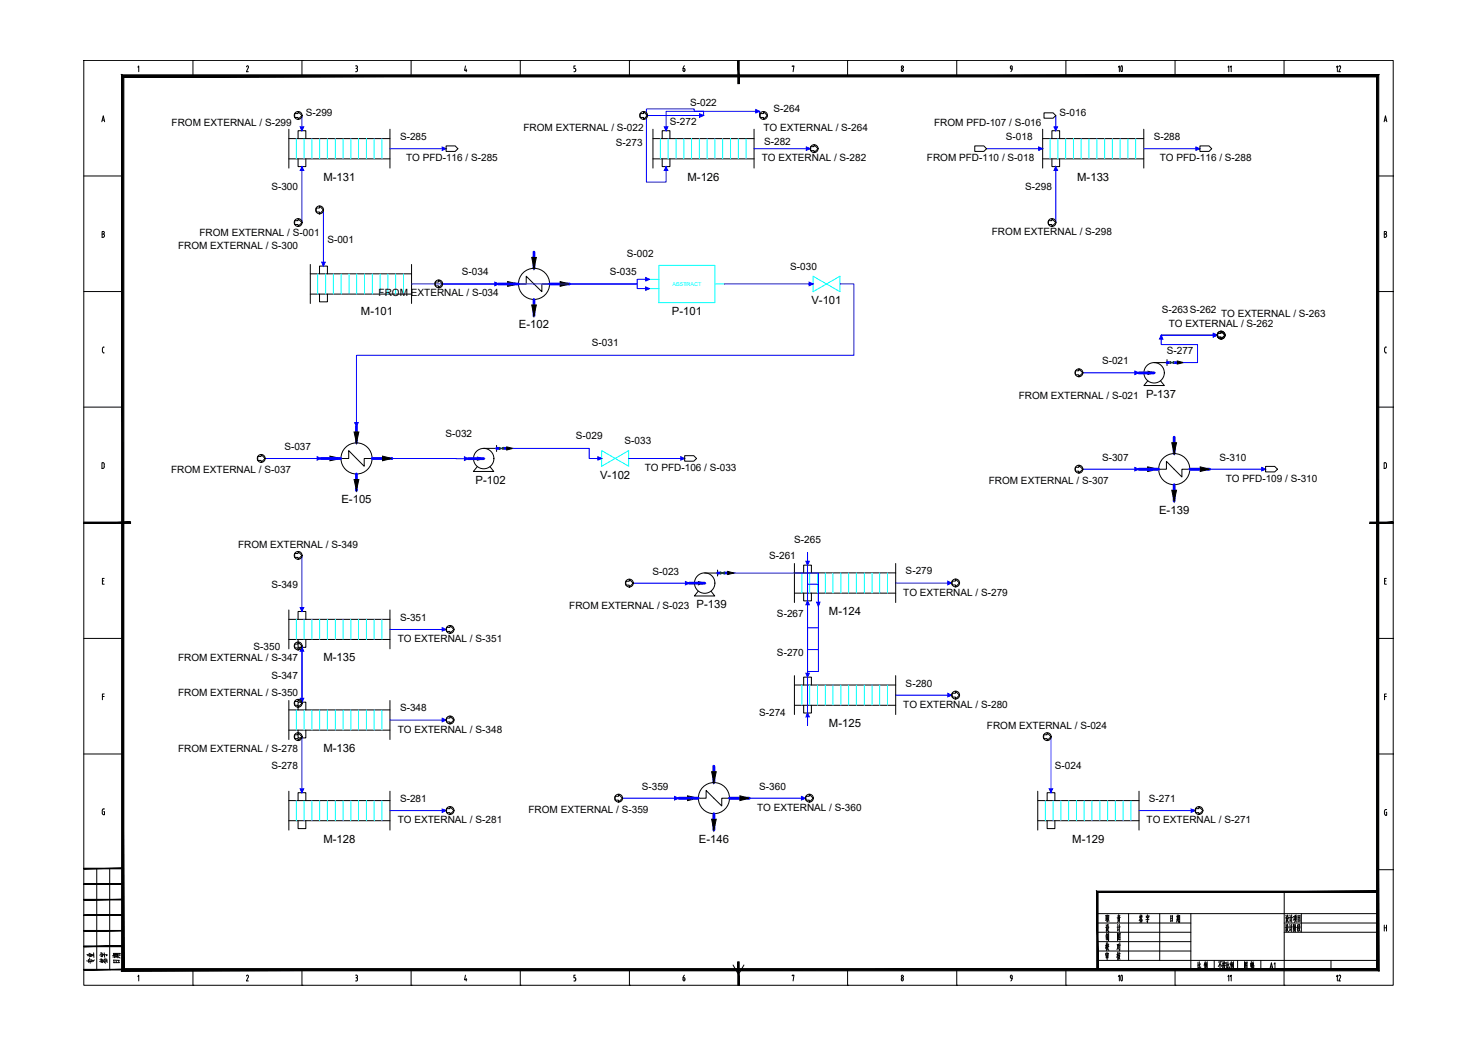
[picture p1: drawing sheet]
<svg xmlns="http://www.w3.org/2000/svg" width="420mm" height="297mm" viewBox="0 0 420 297" stroke-linecap="round" stroke-linejoin="round" font-family="sans-serif">
<g fill="none" stroke="#000" stroke-width=".28">
<path d="M23.8 17.2h372.3v262.9h-372.3zM39.2 19.1l.2-.4v1.7M54.8 17.2h.1M54.8 17.2v4.4M70.3 18.7l-.2 .3M70.4 18.7l.2 .4-.6 1.3h.6M85.8 17.2h.1M85.8 17.2v4.4M101.1 18.7h.2M101.2 19.5h.3l.1 .3M101.4 18.7l.2 .4-.2 .3M101.6 19.8v.2"/>
<path d="M101.6 20l-.2 .3M116.9 17.2h.1M116.9 17.2v4.4M132.3 18.7l-.2 1.3h.6M132.5 19.6v.8M147.9 17.2h.1M147.9 17.2v4.4M163.6 18.7h-.5v.8h.5v.5M163.7 20l-.3 .3M178.9 17.2h.1M178.9 17.2v4.4M194.2 20l.2 .3 .3-.3"/>
<path d="M194.6 18.7l-.4 .7M194.7 19.8v.2M194.7 19.8l-.1-.3h-.4v.5M209.9 17.2h.1M225.2 18.9v-.2h.5l-.2 1.7M240.9 17.2h.1M240.9 17.2v4.4M256.2 20l.3 .3 .3-.3M272 17.2h.1M272 17.2v4.4M287.4 18.7l.3 .2v.7l-.4-.1zM287.7 19.6l-.4 .7"/>
<path d="M303 17.2h.1M303 17.2v4.4M334 17.2h.1M334 17.2v4.4M365 17.2h.1M365 17.2v4.4M28.9 34.6l.5-1.7 .3 1.7M29.1 34.1h.5M101.1 20.4h.2M163.1 20.4h.3M256.2 20l.3-.5 .2 .1v.4M393.5 34.6l.4-1.7 .3 1.7"/>
<path d="M393.6 34.1h.5M23.8 50h11.1M391.7 50h4.4M396.1 50h.1M29 66.5h.4M29.4 65.8h-.4v1.7l.7-.3v-.4l-.3-.3M29.4 65.8l.3 .3-.3 .4M393.5 66.5h.4M393.9 65.8h-.4v1.7l.7-.3v-.4l-.3-.3M393.9 65.8l.3 .3-.3 .4M23.8 82.9h11.1M29.2 99.9l.2 .4"/>
<path d="M29.6 98.7l-.4 .2-.1 1M391.7 82.9h4.4M393.6 99.1v.8M393.6 99.9l.3 .4M393.9 98.7h.3M393.9 98.7l-.3 .4M396.1 82.9h.1M23.8 115.7h11.1M29.4 100.3h.2M391.7 115.7h4.4M393.9 100.3h.3M396.1 115.7h.1"/>
<path d="M29.6 132v.7M29.7 132.6l-.4 .5M29.7 132l-.2-.4-.5-.1v1.7h.3M394.2 132.6l-.4 .5M394.2 132l-.2-.4-.5-.1v1.7h.3M394.2 132v.7M396.1 148.6h.1M29.1 165.1h.4M29.6 164.4h-.5v1.7h.5M393.6 165.1h.4M394.1 164.4h-.5v1.7h.5M23.8 181.5h11.1"/>
<path d="M29.1 198h.5M29.6 197.3h-.5v1.6M391.7 181.5h4.4M393.6 198h.5M394.1 197.3h-.5v1.6M396.1 181.5h.1M23.8 214.3h11.1M391.7 214.3h4.4M396.1 214.3h.1M29.5 230.7h.2v.9h-.3M29.7 229.9l-.6 .3v1.1l.3 .2M393.6 231.3l.3 .4"/>
<path d="M393.9 230.1h.3M393.9 230.1l-.3 .2v1M394 230.9h.2v.9h-.3M27.5 246.9v28.7M31.2 246.9v28.7M311.9 259.7h79.8M320.8 259.7v13.3M326.2 260v.3M329.7 259.7v13.3M338.5 259.7v15.9M365.1 253.5v22.1M369.9 259.7v5.3"/>
<path d="M391.7 247.2h4.4M396.1 247.2h.1M39.2 277.6l.2-.4v1.6M54.8 275.6v4.5M70.1 277.4l.4-.2 .1 .5M70.6 277.8l-.6 1h.6M85.8 275.6v4.5M101.1 277.2l.5 .2v.3l-.2 .2 .2 .4M101.2 277.9h.1M101.6 278.3v.2M101.6 278.5l-.1 .3h-.4M116.9 275.6v4.5"/>
<path d="M132.3 277.2l-.2 1.3h.6M132.5 278.1v.7M147.9 275.6v4.5M163.4 277.9l.3 .4M163.6 277.2h-.5v.7h.3M163.6 278.3v.2M163.7 278.5l-.1 .3h-.5M178.9 275.6v4.5M194.2 278.5l.2 .3 .3-.3M194.4 277.9h-.2v.6M194.5 277.9l.2 .4M194.6 277.2l-.4 .7"/>
<path d="M194.7 278.3v.2M208.4 274.3l1.5 2.7 1.6-2.7M225.2 277.4v-.2h.5l-.2 1.6M240.9 275.6v4.5M256.2 278.3l.3-.4 .3 .4M256.2 278.5l.3 .3 .3-.3M256.2 278.3v.2M256.7 278.3v.2M272 275.6v4.5M287.2 277.5l.3-.3 .3 .3M287.2 277.6l.2 .4 .3 .1v-.5M287.7 278.1l-.4 .7"/>
<path d="M303 275.6v4.5M311.9 273h79.8M311.9 262.4h26.6M311.9 265h26.6M311.9 267.7h26.6M311.9 270.3h26.6M324.1 261.6l.1 .3M324.2 260l-.2 .9M324.2 260.5v.3M324.3 260.8l.5 .8M324.3 261.5v.4M324.4 260.4l-.3 .1"/>
<path d="M324.5 261.3h-.4M324.6 260.1l-.8 1.6M324.6 260.5v.3M324.6 261.5l-.2 .6M324.7 262l-.7 .2M324.8 260.4l-.3 .1M325.9 260.3v.5M326.2 261v1.2l-.2-.3M326.4 260.7l-.2 .4M326.4 260.8h-.4M326.6 260.3l-.1 .5M326.6 260.4l-.7 .1"/>
<path d="M326.6 261.3l-.9 .1M332.8 260.3v1.7M333.2 261l-.4 .1M333.3 261.7l-.5 .1M333.3 260.3l-.5 .1M333.3 260.3v1.6M334 275.6v4.5M334.7 260.1v1.3M334.7 261.6l-.2 .5M334.8 261.6l.1 .3M334.9 260.8h-.2M334.9 261.1h-.2"/>
<path d="M334.9 260v1.4M335.1 260.4l-.6 .1M335.1 261.4l-.6 .1M335.1 260.2v1.1M335.3 261.2l-.2 .1-.1 .9M335.3 260.7l-.2 .1M335.4 260.2v2l-.2-.2M335.4 260.3h-.3M340.6 273.5v1.7M340.9 274.9l-.4 .5M340.9 274.2l-.3 .2M340.9 273.4v1.8l.2 .2h.2v-.6"/>
<path d="M341.2 274l-.3 .6M342.5 273.8v1.6M342.6 273.3l-.3 1.1M342.7 274.4l.1 .3M342.8 273.7l-.2 .9M342.9 274l-.3 1.3M342.9 274.1h-.2M343 273.6l-.4 .2M343 273.9v.9M343.2 273.3v2.1l-.2-.3M345.2 273v2.6M346.8 273.9v1.5"/>
<path d="M346.9 273.4l-.6 1.3M347 274.1l.3 .6M347.3 273.4l-.9 .1M347.7 273.2v2.2l-.2-.2M347.8 274.3l-.3 .3M347.8 273.9l-.3 .1M347.9 273.6l-.1 .5M348 273.3l.1 .3M348.1 273.9l-.2 .9 .4 .6M348.2 274.4l-.4 1.1M348.3 273.7l-.4 .1M348.3 273.6v.4"/>
<path d="M348.4 274.4l-.6 .1M348.7 273.5v1.7M349 274.2l-.3 .1M349.1 273.4v1.8l.2 .1h.2v-.5M349.4 273.9l-.3 .7M350 273.7v1.7M350 273.3l-.3 1M350.1 274.1l.2-.1-.2 1.3M350.1 274.4l.1 .3M350.2 273.7l-.2 .9M350.4 273.6l-.3 .1M350.5 273.9v.9"/>
<path d="M350.6 273.3v2.1l-.1-.3M351.8 273v2.6M353.8 275.3h.7M353.8 273.4v2M354.1 274.1l.4 .5M354.1 274.9l.1 .2M354.1 274.6l.1 .2M354.2 273.7l-.3 .6M354.3 273.9h-.2M354.4 273.8l-.5 .9M354.5 273.4v2M354.5 273.5l-.7 .1"/>
<path d="M355.5 273.8v.9M355.7 273.3v2.1M355.8 273.9l-.3 .1M355.9 273.8l-.1 .9v-.1M356 274.4v1M356.1 273.8v.6M356.2 274.5v.8M356.3 274.9h-.3M356.3 273.8h-.2M356.3 273.8v.4h-.2M356.4 275.3l-.4 .1M356.4 273.5h-.4"/>
<path d="M356.4 274.5h-.4M356.4 274.4v1M365 275.6v4.5M365.1 262.4h26.6M365.1 265h26.6M365.5 262.8l.1 .4M365.5 260.2l.2 .3M365.6 263.5l-.3 .1M365.6 263.4v1M365.7 260.8l-.3 .1M365.7 260.8v1M365.7 264.1l-.2 .6"/>
<path d="M365.8 263.9l.5 .9M365.8 261.5l-.2 .5M365.8 263.2l-.1 .6M365.8 262.9l.2-.1v.6l.3 .1M365.8 262.8v.4M365.9 261.3l.4 .8M365.9 260.1l-.2 1M366.1 260.1v.7h.2M366.1 260.2h-.2M366.1 263.6l-.5 1.2M366.1 263.7l-.3 .1M366.2 261.1h-.4"/>
<path d="M366.2 261l-.5 1.2M366.6 262.8l.2 .4M366.7 260.1l.1 .4M366.7 263.4v1.1M366.7 263.5h-.2M366.8 260.8h-.2M366.8 260.7l-.1 1.2M366.8 264.1l-.2 .5M366.9 261.5l-.2 .4M367.1 262.7v2.1M367.2 260v2.2M367.4 263.5l-.6 .1"/>
<path d="M367.4 260.8l-.5 .1M367.7 262.7v2.1M367.9 262.8l-.1 1.3-.1-.2M367.9 260.5v.9M367.9 262.9h-.2M368 260.5h-.3M368.1 263.6l-.3 1.2M368.1 261.3l-.4 .3M368.1 260.5v1.1M368.2 262.9l.3 .8M368.2 262.7l-.3 1M368.2 263.5v1.4"/>
<path d="M368.3 260.8l-.1 1-.3 .4M368.3 260.2l-.1 .4M368.3 261.6l.2 .5M368.5 260.6l-.4 .1M368.5 260.5v1.1M368.6 260.1l-.5 .1M368.9 262.9v1.8M369 260.2v1.8M369.1 263.6l-.2 .1M369.1 263.3h-.2M369.1 263.9l-.3 .2M369.1 262.8l-.2 .2"/>
<path d="M369.2 263.9l.4 .8M369.3 262.8l-.1 .9M369.5 262.8l.1 .7M369.5 261.2l-.5 .1M369.5 260.8h-.5M369.5 262.9h-.2M369.5 263.7l-.5 1.1M369.5 263.8h-.3M369.6 260.3l-.6 .1M369.6 260.2v1.8M369.6 261.7l-.6 .1M378.4 273v2.6"/>
<path d="M393.5 263v1.7M393.5 263.7h.7M394.2 263v1.7M54.8 280.1h.1M85.8 280.1h.1M116.9 280.1h.1M147.9 280.1h.1M178.9 280.1h.1M209.9 280.1h.1M240.9 280.1h.1M272 280.1h.1M303 280.1h.1"/>
<path d="M334 280.1h.1M365 280.1h.1"/>
<circle cx="256.5" cy="19.1" r=".32"/>
<circle cx="256.5" cy="277.5" r=".32"/>
</g>
<g fill="#000" stroke="#000" stroke-width=".28">
<path d="M209.7 17.2l.4 6.6v-6.6zM209.7 17.2l.4 6.6h-.4z"/>
<path d="M34.6 21.3l.6 254v-253.4zM34.6 21.3l.6 254-.6 .7zM35.2 275.3l-.6 .7 356.7-.7zM34.6 276l356.7-.7 .7 .7zM391.3 21.9v253.4l.7 .7zM391.3 21.9l.7-.6v254.7zM35.2 21.9h356.1l.7-.6zM34.6 21.3h357.4l-356.8 .6z"/>
<path d="M23.8 148.4v.4l13.3-.4zM23.8 148.8l13.3-.4v.4z"/>
<path d="M389.4 148.8h6.7v-.4zM389.4 148.4h6.7l-6.7 .4z"/>
<path d="M23.8 255.8h11.1v-.2zM23.8 255.6h11.1l-11.1 .2z"/>
<path d="M23.8 251.4h11.1v-.2zM23.8 251.2h11.1l-11.1 .2z"/>
<path d="M23.8 247h11.1v-.2zM23.8 246.8h11.1l-11.1 .2z"/>
<path d="M312.2 253.7h79.5v-.4zM311.8 253.3h79.9l-79.5 .4zM311.8 253.3l.4 22.3v-21.9zM311.8 253.3l.4 22.3h-.4z"/>
<path d="M23.8 275.7h11.1v-.2zM23.8 275.5h11.1l-11.1 .2z"/>
<path d="M23.8 269.1h11.1v-.2zM23.8 268.9h11.1l-11.1 .2z"/>
<path d="M23.8 264.7h11.1v-.2zM23.8 264.5h11.1l-11.1 .2z"/>
<path d="M23.8 260.2h11.1v-.2zM23.8 260h11.1l-11.1 .2z"/>
<path d="M209.7 273.4v6.7h.4zM209.7 273.4h.4v6.7z"/>
</g>
<g fill="none" stroke="#000" stroke-width=".28">
<path d="M82.1 36.7v11.1M82.1 39.4h28.8M84.7 39.4v-2.2h2.2v2.2M110.9 36.7v11.1M185.6 39.4h28.8M185.6 36.7v11.1M188.2 39.4v-2.2h2.2v2.2M214.4 36.7v11.1M296.4 39.4h28.7M296.4 36.7v11.1M299 39.4v-2.2h2.2v2.2M325.1 36.7v11.1"/>
<path d="M82.1 45.2h28.8M84.7 45.2v2.2h2.2v-2.2M185.6 45.2h28.8M188.2 45.2v2.2h2.2v-2.2M296.4 45.2h28.7M299 45.2v2.2h2.2v-2.2M88.2 75.2v11.1M88.2 77.8h28.8M90.8 77.8v-2.2h2.3v2.2M117 75.2v11.1M88.2 83.6h28.8M90.8 83.6v2.2h2.3v-2.2"/>
<path d="M147.4 80.7h2.2v-2.2l4.4 4.4v-2.2h2.2M326.3 108.2l-1.1 1.4h5.8l-1.1-1.4M328.1 103.1h3.7M331.8 102.2v1.7M96.9 130.3h2.2v-2.2l4.4 4.4v-2.2h2.3M135.7 132.7l-1.1 1.3h5.8l-1.1-1.3M137.5 127.5h3.7M141.2 126.6v1.7M329.4 133.4h2.2v-2.3l4.4 4.5v-2.2h2.2M82.1 173.4v11M82.1 176.1h28.8M84.7 176.1v-2.3h2.2v2.3"/>
<path d="M110.9 173.4v11M198.5 168l-1.1 1.4h5.8l-1.1-1.4M200.3 162.9h3.7M204 162v1.7M225.8 160.2v11.1M225.8 168.6h28.8M225.8 162.8h28.8M228.5 162.8v-2.2h2.2v2.2M228.5 168.6v2.2h2.2v-2.2M254.6 160.2v11.1M82.1 199.1v11.1M82.1 181.8h28.8"/>
<path d="M84.7 181.8v2.2h2.2v-2.2M110.9 199.1v11.1M225.8 192.1v11M225.8 194.7h28.8M228.5 194.7v-2.2h2.2v2.2M254.6 192.1v11M82.1 207.5h28.8M82.1 201.8h28.8M84.7 201.8v-2.2h2.2v2.2M84.7 207.5v2.2h2.2v-2.2M225.8 200.5h28.8M228.5 200.5v2.2h2.2v-2.2"/>
<path d="M82.1 233.3h28.8M82.1 224.9v11.1M82.1 227.6h28.8M84.7 227.6v-2.3h2.2v2.3M84.7 233.3v2.2h2.2v-2.2M110.9 224.9v11.1M198.5 226.9h2.2v-2.2l4.5 4.4v-2.2h2.2M295 233.3h28.8M295 227.6h28.8M295 224.9v11.1M297.7 227.6v-2.3h2.2v2.3M297.7 233.3v2.2h2.2v-2.2"/>
<path d="M323.8 224.9v11.1"/>
<circle cx="151.8" cy="80.7" r="4.4"/>
<circle cx="328.1" cy="106" r="2.9"/>
<circle cx="101.4" cy="130.3" r="4.4"/>
<circle cx="137.5" cy="130.4" r="2.9"/>
<circle cx="333.8" cy="133.4" r="4.4"/>
<circle cx="200.3" cy="165.7" r="2.9"/>
<circle cx="203" cy="226.9" r="4.4"/>
</g>
<g fill="none" stroke="#0ff" stroke-width=".28">
<path d="M84.2 39.4v5.8M86.4 39.4v5.8M88.7 39.4v5.8M90.9 39.4v5.8M93.1 39.4v5.8M95.3 39.4v5.8M97.5 39.4v5.8M99.7 39.4v5.8M101.9 39.4v5.8M104.2 39.4v5.8M106.4 39.4v5.8M108.6 39.4v5.8"/>
<path d="M187.7 39.4v5.8M189.9 39.4v5.8M192.2 39.4v5.8M194.4 39.4v5.8M196.6 39.4v5.8M198.8 39.4v5.8M201 39.4v5.8M203.2 39.4v5.8M205.4 39.4v5.8M207.7 39.4v5.8M209.9 39.4v5.8M212.1 39.4v5.8"/>
<path d="M298.5 39.4v5.8M300.7 39.4v5.8M303 39.4v5.8M305.2 39.4v5.8M307.4 39.4v5.8M309.6 39.4v5.8M311.8 39.4v5.8M314 39.4v5.8M316.2 39.4v5.8M318.4 39.4v5.8M320.7 39.4v5.8M322.9 39.4v5.8"/>
<path d="M90.3 77.8v5.8M92.6 77.8v5.8M94.8 77.8v5.8M97 77.8v5.8M99.2 77.8v5.8M101.4 77.8v5.8M103.6 77.8v5.8M105.8 77.8v5.8M108.1 77.8v5.8M110.3 77.8v5.8M112.5 77.8v5.8M114.7 77.8v5.8"/>
<path d="M84.2 176.1v5.7M86.4 176.1v5.7M88.7 176.1v5.7M90.9 176.1v5.7M93.1 176.1v5.7M95.3 176.1v5.7M97.5 176.1v5.7M99.7 176.1v5.7M101.9 176.1v5.7M104.2 176.1v5.7M106.4 176.1v5.7M108.6 176.1v5.7"/>
<path d="M228 162.8v5.8M230.2 162.8v5.8M232.4 162.8v5.8M234.6 162.8v5.8M236.8 162.8v5.8M239 162.8v5.8M241.2 162.8v5.8M243.4 162.8v5.8M245.7 162.8v5.8M247.9 162.8v5.8M250.1 162.8v5.8M252.3 162.8v5.8"/>
<path d="M228 194.7v5.8M230.2 194.7v5.8M232.4 194.7v5.8M234.6 194.7v5.8M236.8 194.7v5.8M239 194.7v5.8M241.2 194.7v5.8M243.4 194.7v5.8M245.7 194.7v5.8M247.9 194.7v5.8M250.1 194.7v5.8M252.3 194.7v5.8"/>
<path d="M84.2 201.8v5.7M86.4 201.8v5.7M88.7 201.8v5.7M90.9 201.8v5.7M93.1 201.8v5.7M95.3 201.8v5.7M97.5 201.8v5.7M99.7 201.8v5.7M101.9 201.8v5.7M104.2 201.8v5.7M106.4 201.8v5.7M108.6 201.8v5.7"/>
<path d="M84.2 227.6v5.7M86.4 227.6v5.7M88.7 227.6v5.7M90.9 227.6v5.7M93.1 227.6v5.7M95.3 227.6v5.7M97.5 227.6v5.7M99.7 227.6v5.7M101.9 227.6v5.7M104.2 227.6v5.7M106.4 227.6v5.7M108.6 227.6v5.7"/>
<path d="M297.2 227.6v5.7M299.4 227.6v5.7M301.6 227.6v5.7M303.8 227.6v5.7M306 227.6v5.7M308.2 227.6v5.7M310.4 227.6v5.7M312.7 227.6v5.7M314.9 227.6v5.7M317.1 227.6v5.7M319.3 227.6v5.7M321.5 227.6v5.7"/>
</g>
<g fill="none" stroke="#00f" stroke-width=".8">
<path d="M151.8 71.7v4.6M141.8 80.7h5.6M151.8 85.2v4.6M156.2 80.7h5.7M323.7 106h4.4M331.8 103.1h.8M333.7 103.1h1M91.3 130.3h5.6M101.3 121.2v4.7M101.3 134.7v4.7M105.8 130.3h5.6M133.1 130.4h4.4"/>
<path d="M141.2 127.5h.8M143.1 127.5h.9M323.7 133.4h5.7M333.8 124.3v4.6M333.8 137.8v4.6M338.2 133.4h5.7M195.9 165.8h4.4M204 162.9h.8M205.9 162.9h1M202.9 217.8v4.6M192.9 226.9h5.6M202.9 231.3v4.7"/>
<path d="M207.4 226.9h5.6"/>
</g>
<g fill="#000" stroke="#000" stroke-width=".28">
<path d="M151.2 73.2h1.3l-.7 3.1zM144.3 80l3.1 .7-3.1 .7zM151.2 86.7h1.3l-.7 3.1zM159.2 80l2.7 .7-2.7 .7zM326.3 105.5l1.8 .5-1.8 .4zM334.7 102.6l1.8 .5-1.8 .4zM93.8 129.7l3.1 .6-3.1 .7zM100.7 122.8h1.3l-.7 3.1zM100.7 136.3h1.3l-.7 3.1zM108.7 129.7l2.7 .6-2.7 .7zM135.7 129.9l1.8 .5-1.8 .4zM144 127l1.8 .5-1.8 .4z"/>
<path d="M326.2 132.7l3.2 .7-3.2 .6zM333.1 125.8h1.4l-.7 3.1zM341.2 132.7l2.7 .7-2.7 .6zM333.1 139.3h1.4l-.7 3.1zM198.5 165.3l1.8 .5-1.8 .4zM206.9 162.4l1.7 .5-1.7 .4zM195.4 226.2l3.1 .7-3.1 .7zM202.3 219.4h1.3l-.7 3zM202.3 232.9h1.3l-.7 3.1zM210.3 226.2l2.7 .7-2.7 .7z"/>
</g>
<path d="M332.6 102.8v.6l1.1-.6v.6zM333.1 103.1h.1M142 127.2v.6l1.1-.6v.6zM142.5 127.5h.1M204.8 162.6v.6l1.1-.6v.6zM205.4 162.9h.1" fill="none" stroke="#0f0" stroke-width=".28"/>
<!-- layer: EQUIPMENT -->
<path d="M184.6 79.4h2.7M187.3 75.4h15.9v10.6h-15.9zM231.1 78.5l7.7 4.4v-4.4l-7.7 4.4zM184.6 82h2.7M203.2 80.7h2.7M171.1 128.1l7.6 4.4v-4.4l-7.6 4.4z" fill="none" stroke="#0ff" stroke-width=".28"/>
<!-- layer: STREAM -->
<g fill="none" stroke="#00f" stroke-width=".28">
<path d="M85.8 32.8v4.4M200 31.7v1.1h-15.9M200 31.7h15.9v1.1M200 31.7h-10.7v5.5M200 31.7h-2.7v-.7h-13.5v20.8h5.5v-4.4M300.1 32.8v4.4M85.8 47.4v15.9M91.9 59.7v15.9M110.9 42.3h15.9M214.4 42.3h15.9M280.4 42.3h16M300.1 47.4v15.9"/>
<path d="M325.1 42.3h16M184.6 79.4h-3.5v1.3h-64.1M125.8 80.7h16M161.9 80.7h19.2v1.3h3.5M205.9 80.7h25.2M238.8 80.7h4v20.3h-141.5v20.2M346 95.3h-15.9v2.6h10.3v5.2h-3.9M307.8 106h15.9M75.3 130.3h16M111.4 130.3l21.7 .1M145.8 127.5h21.7v2.8h3.6M178.7 130.3h15.9"/>
<path d="M307.8 133.4h15.9M343.9 133.4h15.9M85.8 157.9v15.9M110.9 178.9h15.9M180 165.8h15.9M208.6 162.9h24v9.4M229.6 160.6v-3.5v21.4v-12.4h3v24.8h-3v-12.4v27.7v-3.5M229.6 170.8v7.7h3M254.6 165.7h15.9M85.8 183.6v16M85.8 184v15.9M232.6 184.6h-3v-6.1v14"/>
<path d="M254.6 197.6h15.9M85.8 209.4v15.9M110.9 204.7h15.9M298.8 209.4v15.9M110.9 230.4h15.9M176.9 226.9h16M213 226.9h16M323.8 230.4h15.9"/>
</g>
<!-- layer: STREAM_ARROW -->
<g fill="#00f" stroke="#00f" stroke-width=".28">
<path d="M91.5 74.5h.9l-.5 1.1z"/>
<path d="M183.5 78.9l1.1 .5-1.1 .5z"/>
<path d="M299.6 36.1h1l-.5 1.1z"/>
<path d="M295.3 41.8l1.1 .5-1.1 .4z"/>
<path d="M322.6 105.5l1.1 .5-1.1 .5z"/>
<path d="M198.9 32.3l1.1 .5-1.1 .5z"/>
<path d="M194.8 165.3l1.1 .5-1.1 .5z"/>
<path d="M298.3 224.2h.9l-.4 1.1z"/>
<path d="M170 129.8l1.1 .5-1.1 .5z"/>
<path d="M230 80.2l1.1 .5-1.1 .5z"/>
<path d="M100.8 120.1h1l-.5 1.1z"/>
<path d="M132 129.9l1.1 .5-1.1 .5z"/>
<path d="M193.5 129.8l1.1 .5-1.1 .5z"/>
<path d="M140.7 80.2l1.1 .5-1.1 .5z"/>
<path d="M183.5 81.6l1.1 .4-1.1 .5z"/>
<path d="M90.2 129.8l1.1 .5-1.1 .5z"/>
<path d="M232.1 171.2h1l-.5 1.1z"/>
<path d="M344.9 94.8l1.1 .5-1.1 .5z"/>
<path d="M214.8 31.1l1.1 .6-1.1 .4z"/>
<path d="M229.1 159.5h1l-.5 1.1z"/>
<path d="M229.6 170.8l.5 1.1h-1z"/>
<path d="M229.1 191.4h1l-.5 1.1z"/>
<path d="M338.6 229.9l1.1 .5-1.1 .5z"/>
<path d="M188.8 36.1h1.1l-.6 1.1z"/>
<path d="M189.3 47.4l.6 1.1h-1.1z"/>
<path d="M229.6 202.7l.5 1.1h-1z"/>
<path d="M330.1 95.3l.5 1.1h-1z"/>
<path d="M85.3 224.2h1l-.5 1.1z"/>
<path d="M269.4 165.2l1.1 .5-1.1 .5z"/>
<path d="M269.4 197.1l1.1 .5-1.1 .5z"/>
<path d="M125.7 229.9l1.1 .5-1.1 .5z"/>
<path d="M229.2 41.8l1.1 .5-1.1 .4z"/>
<path d="M125.7 41.8l1.1 .5-1.1 .4z"/>
<path d="M340 41.8l1.1 .5-1.1 .4z"/>
<path d="M300.1 47.4l.5 1.1h-1z"/>
<path d="M85.3 36.1h1l-.5 1.1z"/>
<path d="M85.8 47.4l.5 1.1h-1z"/>
<path d="M322.6 132.9l1.1 .5-1.1 .4z"/>
<path d="M358.7 132.9l1.1 .5-1.1 .4z"/>
<path d="M85.3 198.5h1l-.5 1.1z"/>
<path d="M125.7 204.2l1.1 .5-1.1 .5z"/>
<path d="M85.3 172.7h1l-.5 1.1z"/>
<path d="M85.8 184l.5 1.1h-1z"/>
<path d="M125.7 178.4l1.1 .5-1.1 .5z"/>
<path d="M191.8 226.4l1.1 .5-1.1 .5z"/>
<path d="M227.8 226.4l1.2 .5-1.2 .5z"/>
</g>
<!-- layer: CONNECTOR -->
<g fill="none" stroke="#000" stroke-width=".28">
<path d="M83.8 32.3h.9v-.6l1.1 1.1-1.1 1.1v-.5h-.9zM182 32.3h1v-.6l1.1 1.1-1.1 1.1v-.5h-1zM216.1 32.3h.9v-.6l1.1 1.1-1.1 1.1v-.5h-.9zM296.8 32.1h2.6l.7 .7-.7 .8h-2.6zM89.9 59.1h.9v-.5l1.1 1.1-1.1 1.1v-.5h-.9zM126.8 41.5h2.6l.8 .8-.8 .7h-2.6zM230.4 41.7h1v-.6l1.1 1.2-1.1 1.1v-.6h-1zM277.1 41.5h2.6l.7 .8-.7 .7h-2.6zM341.1 41.5h2.6l.8 .8-.8 .7h-2.6zM83.8 62.7h.9v-.5l1.1 1.1-1.1 1.1v-.6h-.9zM298.1 62.7h.9v-.5l1.1 1.1-1.1 1.1v-.6h-.9zM123.7 80.2h1v-.6l1.1 1.1-1.1 1.1v-.5h-1z"/>
<path d="M346.1 94.7h1v-.5l1.1 1.1-1.1 1.1v-.6h-1zM305.7 105.4h1v-.6l1.1 1.2-1.1 1.1v-.6h-1zM73.3 129.7h.9v-.5l1.1 1.1-1.1 1.1v-.5h-.9zM194.6 129.5h2.6l.8 .8-.8 .8h-2.6zM305.7 132.8h1v-.5l1.1 1.1-1.1 1.1v-.6h-1zM359.8 132.6h2.6l.8 .8-.8 .7h-2.6zM83.8 157.3h.9v-.5l1.1 1.1-1.1 1.1v-.6h-.9zM126.9 178.3h1v-.5l1.1 1.1-1.1 1.1v-.5h-1zM177.9 165.2h1v-.5l1.1 1.1-1.1 1.1v-.6h-1zM270.7 165.2h.9v-.6l1.1 1.1-1.1 1.1v-.5h-.9zM83.8 183.1h.9v-.6l1.1 1.1-1.1 1.2v-.6h-.9zM83.8 199.4h.9v-.6l1.1 1.1-1.1 1.1v-.5h-.9z"/>
<path d="M270.7 197h.9v-.5l1.1 1.1-1.1 1.1v-.6h-.9zM83.8 208.9h.9v-.6l1.1 1.1-1.1 1.1v-.5h-.9zM126.9 204.1h1v-.5l1.1 1.1-1.1 1.1v-.6h-1zM296.7 208.9h1v-.6l1.1 1.1-1.1 1.1v-.5h-1zM126.9 229.9h1v-.6l1.1 1.1-1.1 1.1v-.5h-1zM174.9 226.3h.9v-.5l1.1 1.1-1.1 1.1v-.6h-.9zM229.1 226.3h1v-.5l1.1 1.1-1.1 1.1v-.6h-1zM339.9 229.9h.9v-.6l1.2 1.1-1.2 1.1v-.5h-.9z"/>
<circle cx="84.8" cy="32.8" r="1.12"/>
<circle cx="183" cy="32.8" r="1.12"/>
<circle cx="217" cy="32.8" r="1.12"/>
<circle cx="90.9" cy="59.7" r="1.12"/>
<circle cx="231.4" cy="42.3" r="1.12"/>
<circle cx="84.8" cy="63.3" r="1.12"/>
<circle cx="299" cy="63.3" r="1.12"/>
<circle cx="124.7" cy="80.7" r="1.12"/>
<circle cx="347.1" cy="95.3" r="1.12"/>
<circle cx="306.7" cy="106" r="1.12"/>
<circle cx="74.3" cy="130.3" r="1.12"/>
<circle cx="306.7" cy="133.4" r="1.12"/>
<circle cx="84.8" cy="157.9" r="1.12"/>
<circle cx="127.9" cy="178.9" r="1.12"/>
<circle cx="178.9" cy="165.7" r="1.12"/>
<circle cx="271.7" cy="165.7" r="1.12"/>
<circle cx="84.8" cy="183.6" r="1.12"/>
<circle cx="84.8" cy="199.9" r="1.12"/>
<circle cx="271.7" cy="197.6" r="1.12"/>
<circle cx="84.8" cy="209.4" r="1.12"/>
<circle cx="127.9" cy="204.6" r="1.12"/>
<circle cx="297.7" cy="209.4" r="1.12"/>
<circle cx="127.9" cy="230.4" r="1.12"/>
<circle cx="175.9" cy="226.9" r="1.12"/>
<circle cx="230.1" cy="226.9" r="1.12"/>
<circle cx="340.8" cy="230.4" r="1.12"/>
</g>
<g font-size="6.6">
<text x="315.7" y="22.2">10</text>
<text x="315.7" y="280.8">10</text>
</g>
<text font-size="5.7" x="27.9" y="275.2" transform="rotate(-90 27.9 275.2)">专业</text>
<g font-size="5.3">
<text x="312.9" y="266">设 计</text>
<text x="313.3" y="268.5">制 图</text>
<text x="31.4" y="275.2" transform="rotate(-90 31.4 275.2)">签字</text>
<text x="34.9" y="274.8" transform="rotate(-90 34.9 274.8)">日期</text>
<text x="312.9" y="271.3">校 对</text>
</g>
<g font-size="4.4">
<text x="382.1" y="21.5" transform="rotate(-90 382.1 21.5)">12</text>
<text x="363.4" y="276.6" transform="rotate(-90 363.4 276.6)">A1</text>
<text x="382.1" y="280.1" transform="rotate(-90 382.1 280.1)">12</text>
</g>
<g font-size="4">
<text x="351" y="21.5" transform="rotate(-90 351 21.5)">11</text>
<text x="351" y="280.1" transform="rotate(-90 351 280.1)">11</text>
</g>
<g font-size="3.2">
<text x="91.9" y="51.3">M-131</text>
<text x="195.4" y="51.3">M-126</text>
<text x="306.2" y="51.3">M-133</text>
<text x="102.6" y="89.4">M-101</text>
<text x="191" y="89.6">P-101</text>
<text x="230.7" y="86.5">V-101</text>
<text x="147.5" y="93.3">E-102</text>
<text x="135.2" y="137.5">P-102</text>
<text x="170.6" y="136">V-102</text>
<text x="97.1" y="142.9">E-105</text>
<text x="329.5" y="146">E-139</text>
<text x="235.7" y="174.8">M-124</text>
<text x="91.9" y="188">M-135</text>
<text x="235.7" y="206.7">M-125</text>
<text x="91.9" y="213.7">M-136</text>
<text x="91.9" y="239.5">M-128</text>
<text x="198.7" y="239.5">E-146</text>
<text x="304.8" y="239.5">M-129</text>
</g>
<g font-size="2.8">
<text x="48.8" y="35.8">FROM EXTERNAL / S-299</text>
<text x="86.9" y="33">S-299</text>
<text x="190.4" y="35.4">S-272</text>
<text x="196.2" y="30.2">S-022</text>
<text x="219.9" y="31.9">S-264</text>
<text x="265.5" y="35.8">FROM PFD-107 / S-016</text>
<text x="301.2" y="33">S-016</text>
<text x="113.7" y="39.8">S-285</text>
<text x="148.8" y="37.1">FROM EXTERNAL / S-022</text>
<text x="175.1" y="41.4">S-273</text>
<text x="217" y="37.1">TO EXTERNAL / S-264</text>
<text x="217.2" y="41.1">S-282</text>
<text x="285.9" y="39.8">S-018</text>
<text x="328" y="39.8">S-288</text>
<text x="115.4" y="45.8">TO PFD-116 / S-285</text>
<text x="216.6" y="45.8">TO EXTERNAL / S-282</text>
<text x="263.5" y="45.8">FROM PFD-110 / S-018</text>
<text x="329.7" y="45.8">TO PFD-116 / S-288</text>
<text x="77.2" y="54">S-300</text>
<text x="291.5" y="54">S-298</text>
<text x="50.6" y="70.6">FROM EXTERNAL / S-300</text>
<text x="56.7" y="67">FROM EXTERNAL / S-001</text>
<text x="93.1" y="69">S-001</text>
<text x="282" y="66.8">FROM EXTERNAL / S-298</text>
<text x="178.2" y="73.2">S-002</text>
<text x="224.6" y="76.7">S-030</text>
<text x="131.3" y="78.3">S-034</text>
<text x="173.4" y="78.3">S-035</text>
<text x="107.6" y="84.3">FROM EXTERNAL / S-034</text>
<text x="330.3" y="89.1">S-263S-262</text>
<text x="347.1" y="90">TO EXTERNAL / S-263</text>
<text x="332.3" y="93.1">TO EXTERNAL / S-262</text>
<text x="168.3" y="98.3">S-031</text>
<text x="331.7" y="100.5">S-277</text>
<text x="313.3" y="103.5">S-021</text>
<text x="289.6" y="113.3">FROM EXTERNAL / S-021 P-137</text>
<text x="126.6" y="124.2">S-032</text>
<text x="163.7" y="124.8">S-029</text>
<text x="80.8" y="127.9">S-037</text>
<text x="177.6" y="126.3">S-033</text>
<text x="313.3" y="130.9">S-307</text>
<text x="346.7" y="130.9">S-310</text>
<text x="48.6" y="134.6">FROM EXTERNAL / S-037</text>
<text x="183.3" y="133.8">TO PFD-106 / S-033</text>
<text x="281.1" y="137.6">FROM EXTERNAL / S-307</text>
<text x="348.4" y="136.9">TO PFD-109 / S-310</text>
<text x="67.7" y="155.7">FROM EXTERNAL / S-349</text>
<text x="225.8" y="154.4">S-265</text>
<text x="218.6" y="158.9">S-261</text>
<text x="77.2" y="167.2">S-349</text>
<text x="185.5" y="163.4">S-023</text>
<text x="257.5" y="163.3">S-279</text>
<text x="161.8" y="173.1">FROM EXTERNAL / S-023 P-139</text>
<text x="256.8" y="169.3">TO EXTERNAL / S-279</text>
<text x="113.7" y="176.5">S-351</text>
<text x="220.9" y="175.4">S-267</text>
<text x="72.1" y="184.9">S-350</text>
<text x="113.1" y="182.4">TO EXTERNAL / S-351</text>
<text x="50.6" y="187.9">FROM EXTERNAL / S-347</text>
<text x="220.9" y="186.3">S-270</text>
<text x="50.6" y="197.7">FROM EXTERNAL / S-350</text>
<text x="77.2" y="192.9">S-347</text>
<text x="257.5" y="195.1">S-280</text>
<text x="113.7" y="202.2">S-348</text>
<text x="215.8" y="203.6">S-274</text>
<text x="256.8" y="201.1">TO EXTERNAL / S-280</text>
<text x="113.1" y="208.2">TO EXTERNAL / S-348</text>
<text x="280.6" y="207.2">FROM EXTERNAL / S-024</text>
<text x="50.6" y="213.6">FROM EXTERNAL / S-278</text>
<text x="77.2" y="218.7">S-278</text>
<text x="299.9" y="218.7">S-024</text>
<text x="113.7" y="228">S-281</text>
<text x="182.4" y="224.4">S-359</text>
<text x="215.8" y="224.4">S-360</text>
<text x="326.6" y="228">S-271</text>
<text x="113.1" y="234">TO EXTERNAL / S-281</text>
<text x="150.2" y="231.1">FROM EXTERNAL / S-359</text>
<text x="215.2" y="230.4">TO EXTERNAL / S-360</text>
<text x="326" y="234">TO EXTERNAL / S-271</text>
</g>
<text font-size="1.5" fill="#0ff" x="191.2" y="81.3">ABSTRACT</text>
</svg>
